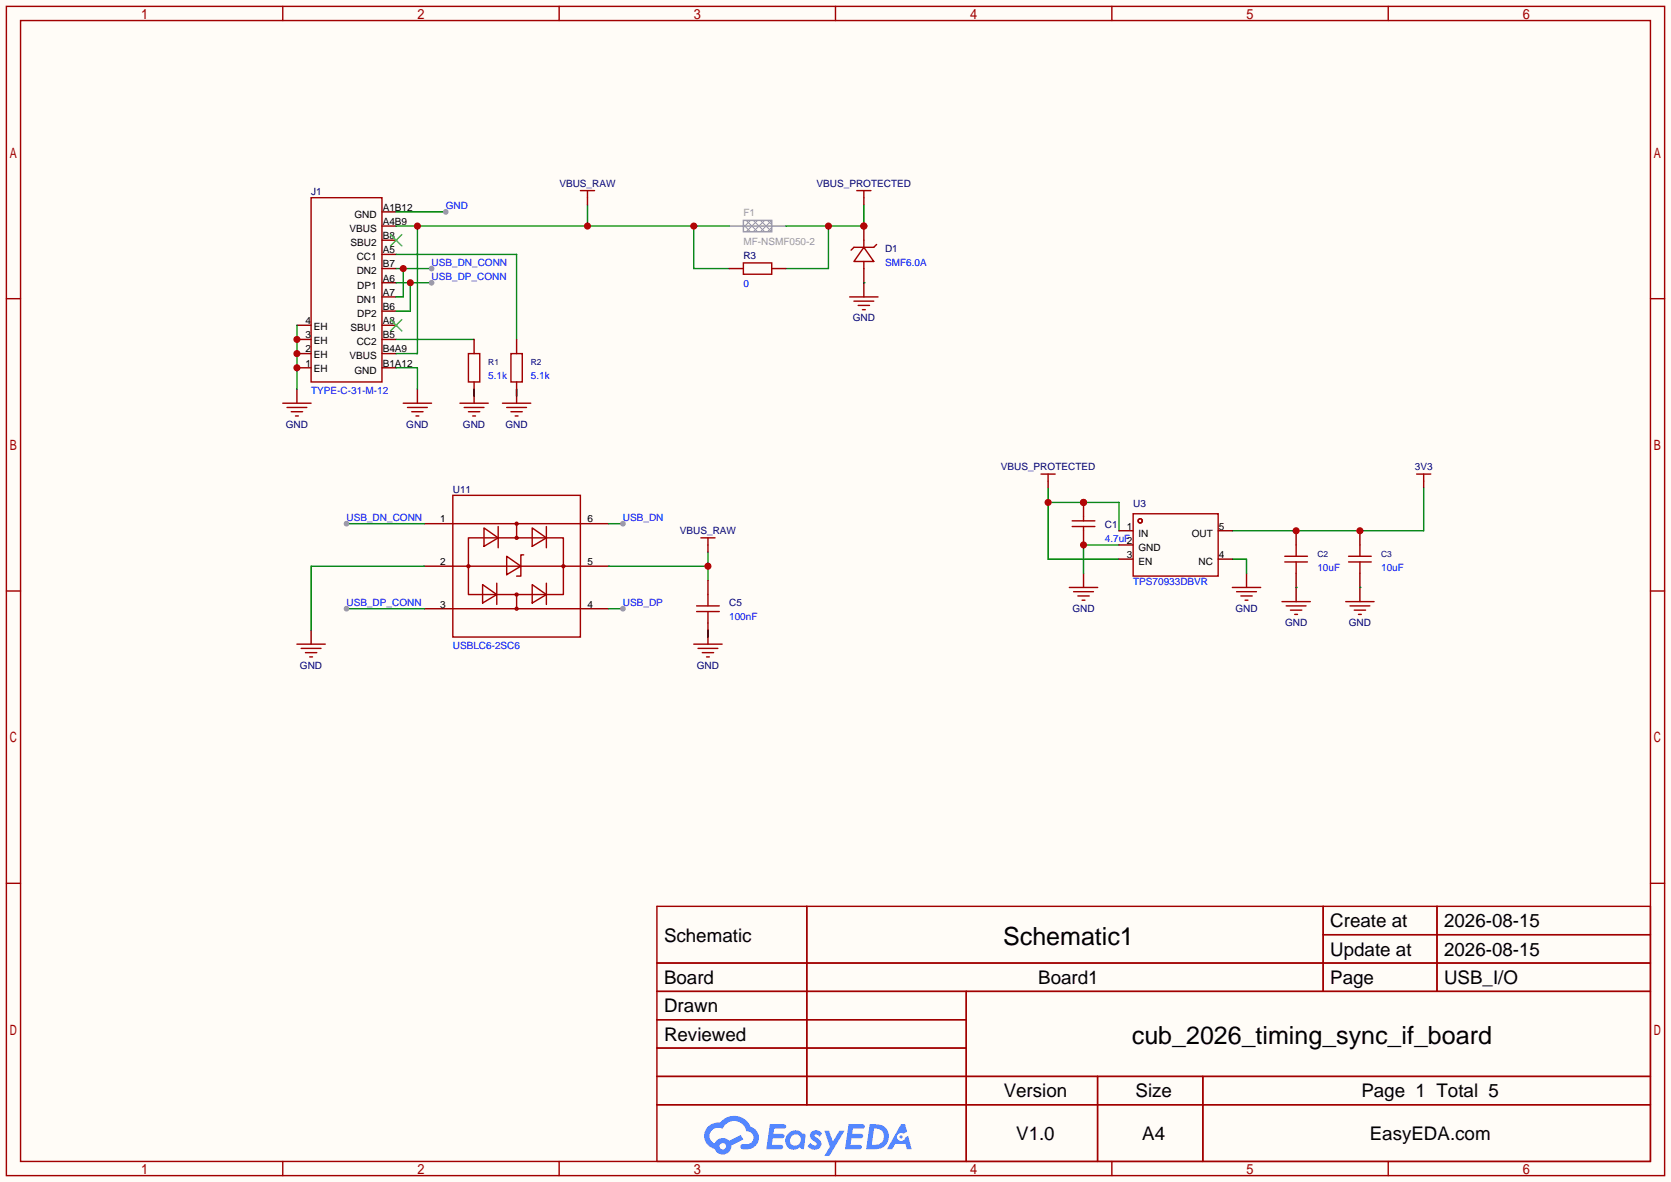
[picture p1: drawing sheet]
<svg xmlns="http://www.w3.org/2000/svg" width="299mm" height="212mm" viewBox="0 0 299 212" stroke-linecap="round" stroke-linejoin="round" font-family="sans-serif">
<path d="M0 0h299.5v211.8h-299.5z" fill="#fffcf7"/>
<g fill="none" stroke="#a10000" stroke-width=".25">
<path d="M1.1 1.1h297.2v209.6h-297.2zM3.7 3.7h292.1v204.5h-292.1zM50.7 1.1v2.6M100.2 1.1v2.6M149.7 1.1v2.6M199.3 1.1v2.6M248.8 1.1v2.6M1.1 53.5h2.6M295.8 53.5h2.5M1.1 105.9h2.6M295.8 105.9h2.5M1.1 158.3h2.6"/>
<path d="M295.8 158.3h2.5M117.7 162.4h178.1v45.8h-178.1zM117.7 172.6h178.1M117.7 177.7h178.1M144.6 162.4v35.6M173.2 177.7v30.5M237.1 162.4v15.3M237.1 167.5h58.7M257.5 162.4v15.3M117.7 182.8h55.5M117.7 192.9h178.1M117.7 187.8h55.5"/>
<path d="M117.7 198h178.1M196.7 192.9v15.3M215.6 192.9v15.3M50.7 208.2v2.5M100.2 208.2v2.5M149.7 208.2v2.5M199.3 208.2v2.5M248.8 208.2v2.5"/>
</g>
<g fill="#5487ff">
<path d="M145.5 202.8a1.3 1.3 0 0 1 1.8 .3l-.4 .6a.54 .54 0 0 0-.9-.2l.1 .2a1.58 1.58 0 0 1 1.1 1.6 1.43 1.43 0 0 1-2.5 .1l.5-.6a.64 .64 0 0 0 .5 .5 .64 .64 0 0 0 .7-.3l-.2-.2a1.6 1.6 0 0 1-1-1.6z"/>
<path d="M147.7 202.7h.9l.7 1.9 1.1-1.9h.9l-2.7 4.5h-.9l1-1.7z"/>
<path d="M138 201.5h1.6a1.31 1.31 0 0 1 1.2 .2 .4 .4 0 0 1-.3 .6h-1.8l-.1 .9h1.6a.4 .4 0 0 1 .4 .4 .4 .4 0 0 1-.4 .4h-1.7l-.2 1.2h.8a1.23 1.23 0 0 1 1.2 .2 .39 .39 0 0 1-.3 .6h-2.7z"/>
<path d="M152.1 201.5h1.6a1.32 1.32 0 0 1 1.3 .2 .39 .39 0 0 1-.4 .6h-1.7l-.2 .9h1.7a.4 .4 0 0 1 .3 .4 .4 .4 0 0 1-.4 .4h-1.7l-.2 1.2h.8a1.23 1.23 0 0 1 1.2 .2 .39 .39 0 0 1-.3 .6h-2.7z"/>
<path d="M161.5 201.5h.7l.4 1.3-.7 .4a.75 .75 0 0 0-1.1 .3 .75 .75 0 0 0 .5 1 .75 .75 0 0 0 .9-.6l.6-.3 .6 2.4h-.9l-.2-1h-1.9l-.5 1h-.9z"/>
<path d="M155.9 201.5l-.7 4.5h1.5a2.27 2.27 0 0 0 2.6-2.3 2.27 2.27 0 0 0-2.7-2.2zM156.6 202.3a1.5 1.5 0 0 1 1.8 1.5 1.5 1.5 0 0 1-1.9 1.4h-.3z"/>
<path d="M141.3 203.1a1.62 1.62 0 0 0-.4 2.1 1.62 1.62 0 0 0 2 .7l.4-.3 .3 .3 .5 .1 .3-2.5-.2-.3h-.4a1.58 1.58 0 0 0-2.5-.1zM141.9 203.6a.98 .98 0 0 1 1.5 .2 .98 .98 0 0 1-.6 1.5 .94 .94 0 0 1-1.2-.4 .94 .94 0 0 1 .3-1.3z"/>
<path d="M126.9 201.9a2.37 2.37 0 0 0 1.2 4 1.54 1.54 0 0 0 1.7 1 1.54 1.54 0 0 0 1.3-1.6l2.1-1.1-.5-.8-2 1.1a1.57 1.57 0 0 0-2.6 .4 1.5 1.5 0 0 1-.8-2.1 1.5 1.5 0 0 1 2.2-.5 2.23 2.23 0 0 1 2.3-1.4 2.23 2.23 0 0 1 2 1.8 1.16 1.16 0 0 1 1.2 1.1 1.16 1.16 0 0 1-1 1.3h-.7a.47 .47 0 0 0-.6 .3 .47 .47 0 0 0 .4 .6 2.23 2.23 0 0 0 2.3-.7 2.23 2.23 0 0 0 .4-2.3 2.16 2.16 0 0 0-1.3-1.1 3.2 3.2 0 0 0-5.4-.7l-1.2 .1zM129 205.4a.58 .58 0 0 1 1.1 0 .58 .58 0 0 1-1.1 0z"/>
<circle cx="161.5" cy="203.8" r=".28"/>
</g>
<g fill="none" stroke="#a10000" stroke-width=".25">
<path d="M55.8 35.4h12.7v33.1h-12.7zM50.7 72.3h5.1M51.4 73h3.6M52.2 73.8h2M53 74.5h.5M72.3 72.3h5M73 73h3.6M73.8 73.8h2M74.5 74.5h.6M81.2 88.8h22.8v25.4h-22.8zM81.2 93.9h22.8M83.9 96.4h17.1v10.2h-17.1z"/>
<path d="M86.7 94.6l2.6 1.8-2.6 1.5zM89.3 94.4v3.8M90.8 99.7l2.5 1.8-2.5 1.5zM92.6 93.9v2.5M93.9 99.4h-.6v3.9h-.7M95.4 94.6l2.5 1.8-2.5 1.5zM97.9 94.4v3.8M81.2 109.1h22.8M81.2 101.5h22.8M86.5 104.8l2.5 1.8-2.5 1.5zM89 104.5v3.8M92.6 106.6v2.5"/>
<path d="M95.4 104.8l2.5 1.8-2.5 1.5zM97.9 104.5v3.8"/>
<circle cx="92.6" cy="93.9" r=".25"/>
<circle cx="92.6" cy="96.4" r=".25"/>
<circle cx="83.9" cy="101.5" r=".25"/>
<circle cx="92.6" cy="106.6" r=".25"/>
<circle cx="92.6" cy="109.1" r=".25"/>
<circle cx="101" cy="101.5" r=".25"/>
</g>
<g fill="none" stroke="#870000" stroke-width=".25">
<path d="M68.5 38h2.5M53.2 58.3h2.6M68.5 40.5h2.5M68.5 43.1h2.5M68.5 45.6h2.5M68.5 48.1h2.5M68.5 50.7h2.5M68.5 53.2h2.5M68.5 55.8h2.5M68.5 58.3h2.5M53.2 60.8h2.6M53.2 63.4h2.6"/>
<path d="M53.2 65.9h2.6M53.2 69.7v2.6M68.5 60.8h2.5M68.5 63.4h2.5M68.5 65.9h2.5M74.8 69.7v2.6M76.1 93.9h5.1M104 93.9h5.1M76.1 101.5h5.1M76.1 109.1h5.1M104 101.5h5.1M104 109.1h5.1"/>
</g>
<path d="M70 42l2 2.1M70 57.3l2 2M72 42l-2 2.1M72 57.3l-2 2" fill="none" stroke="#3c3" stroke-width=".25"/>
<path d="M133.7 39.5l2.1 2M134.5 39.5l-1.3 1.3M135 39.5l2 2M135.8 39.5l-2.1 2M136.3 39.5l2 2M137 39.5l-2 2M137.5 39.5l.8 .8M138.3 39.5l-2 2M133.2 40.3l1.3 1.2M138.3 40.8l-.8 .7" fill="none" stroke="#999" stroke-width=".18"/>
<path d="M133.2 39.5h5.1v2h-5.1zM130.7 40.5h10.1" fill="none" stroke="#999" stroke-width=".25"/>
<path d="M53.2 58.3v11.4" fill="none" stroke="#008700" stroke-width=".25"/>
<g fill="#c00">
<circle cx="53.2" cy="60.8" r=".63"/>
<circle cx="53.2" cy="63.4" r=".63"/>
<circle cx="53.2" cy="65.9" r=".63"/>
</g>
<path d="M71 45.6h21.6v15.2M71 48.1h6.3M72.3 48.1v5.1h-1.3M71 65.9h3.8v3.8M71 60.8h14M85 69.7v1.3M92.6 69.7v1.3" fill="none" stroke="#008700" stroke-width=".25"/>
<path d="M85 69.7v2.6M92.6 69.7v2.6" fill="none" stroke="#870000" stroke-width=".25"/>
<path d="M82.4 72.3h5.1M83.2 73h3.5M83.9 73.8h2.1M84.7 74.5h.5M90 72.3h5.1M90.8 73h3.6M91.6 73.8h2M92.3 74.5h.5" fill="none" stroke="#a10000" stroke-width=".25"/>
<circle cx="72.3" cy="48.1" r=".63" fill="#c00"/>
<circle cx="77.3" cy="48.1" r=".51" fill="#999"/>
<path d="M71 50.7h6.3M73.5 50.7v5.1h-2.5" fill="none" stroke="#008700" stroke-width=".25"/>
<circle cx="73.5" cy="50.7" r=".63" fill="#c00"/>
<circle cx="77.3" cy="50.7" r=".51" fill="#999"/>
<path d="M105.3 36.7v3.8M71 40.5h59.7M74.8 40.5v22.9h-3.8M124.3 40.5v7.6h6.4" fill="none" stroke="#008700" stroke-width=".25"/>
<g fill="#c00">
<circle cx="124.3" cy="40.5" r=".63"/>
<circle cx="105.3" cy="40.5" r=".63"/>
<circle cx="74.8" cy="40.5" r=".63"/>
</g>
<path d="M154.8 36.7v3.8h-14M148.5 40.5v7.6h-7.7" fill="none" stroke="#008700" stroke-width=".25"/>
<g fill="#c00">
<circle cx="148.5" cy="40.5" r=".63"/>
<circle cx="154.8" cy="40.5" r=".63"/>
</g>
<path d="M154.8 50.7v2.5M55.8 112.9v2.5M126.9 112.9v2.5M194.2 102.7v2.6M223.4 102.7v2.6M232.3 105.3v2.5M243.7 105.3v2.5" fill="none" stroke="#870000" stroke-width=".25"/>
<g fill="none" stroke="#a10000" stroke-width=".25">
<path d="M152.3 53.2h5.1M153 54h3.6M153.8 54.7h2M154.6 55.5h.5M53.2 115.4h5.1M54 116.2h3.5M54.7 117h2.1M55.5 117.7h.5M124.3 115.4h5.1M125.1 116.2h3.6M125.9 117h2M126.6 117.7h.5"/>
<path d="M191.6 105.3h5.1M192.4 106h3.6M193.2 106.8h2M193.9 107.6h.5M220.9 105.3h5M221.6 106h3.6M222.4 106.8h2M223.1 107.6h.5M229.7 107.8h5.1M230.5 108.6h3.6M231.3 109.3h2M232 110.1h.5"/>
<path d="M241.2 107.8h5.1M241.9 108.6h3.6M242.7 109.3h2M243.5 110.1h.5"/>
</g>
<path d="M71 38h8.9" fill="none" stroke="#008700" stroke-width=".25"/>
<circle cx="79.9" cy="38" r=".51" fill="#999"/>
<path d="M255.1 86.2v1.3" fill="none" stroke="#870000" stroke-width=".25"/>
<path d="M253.9 85h2.5M255.1 85v1.2" fill="none" stroke="#a10000" stroke-width=".25"/>
<path d="M126.9 98.9v5.1M76.1 101.5h-20.3v11.4M109.1 101.5h17.8" fill="none" stroke="#008700" stroke-width=".25"/>
<circle cx="126.9" cy="101.5" r=".63" fill="#c00"/>
<path d="M62.1 93.9h14" fill="none" stroke="#008700" stroke-width=".25"/>
<circle cx="62.1" cy="93.9" r=".51" fill="#999"/>
<path d="M62.1 109.1h14" fill="none" stroke="#008700" stroke-width=".25"/>
<circle cx="62.1" cy="109.1" r=".51" fill="#999"/>
<path d="M109.1 93.9h2.5" fill="none" stroke="#008700" stroke-width=".25"/>
<circle cx="111.6" cy="93.9" r=".51" fill="#999"/>
<path d="M109.1 109.1h2.5" fill="none" stroke="#008700" stroke-width=".25"/>
<circle cx="111.6" cy="109.1" r=".51" fill="#999"/>
<path d="M126.9 112.9v1.3" fill="none" stroke="#008700" stroke-width=".25"/>
<path d="M105.3 35.4v1.3M154.8 35.4v1.3M154.8 40.5v2.6M85 60.8v2.6M85 68.5v2.5M92.6 60.8v2.6M92.6 68.5v2.5M126.9 97.7v1.2M187.8 86.2v1.3M126.9 104v2.6M126.9 111.6v2.6" fill="none" stroke="#870000" stroke-width=".25"/>
<g fill="none" stroke="#a10000" stroke-width=".25">
<path d="M104 34.2h2.6M105.3 34.2v1.2M153.5 34.2h2.6M154.8 34.2v1.2M154.8 44.3l1.8 2.6h-3.6zM154.8 43.1v1.2M154.8 46.9v1.2M157.1 43.8l-.5 .5h-3.6l-.5 .5M83.9 63.4h2.1v5.1h-2.1zM91.6 63.4h2v5.1h-2zM125.6 96.4h2.5M126.9 96.4v1.3"/>
<path d="M186.6 85h2.5M187.8 85v1.2M124.8 108.6h4.1M124.8 109.6h4.1M126.9 106.6v2M126.9 109.6v2"/>
</g>
<circle cx="154.8" cy="40.5" r=".63" fill="#c00"/>
<path d="M154.8 48.1v2.6" fill="none" stroke="#870000" stroke-width=".25"/>
<path d="M154.8 50.7h.1M187.8 90h12.7v5.1M187.8 87.5v12.7h12.7M200.5 97.7h-6.3v5" fill="none" stroke="#008700" stroke-width=".25"/>
<g fill="#c00">
<circle cx="194.2" cy="90" r=".63"/>
<circle cx="187.8" cy="90" r=".63"/>
</g>
<path d="M255.1 87.5v7.6h-34.2" fill="none" stroke="#008700" stroke-width=".25"/>
<path d="M192.2 94.4h4M192.2 93.3h4" fill="none" stroke="#a10000" stroke-width=".25"/>
<path d="M194.2 95.1v2.6" fill="none" stroke="#870000" stroke-width=".25"/>
<circle cx="194.2" cy="97.7" r=".63" fill="#c00"/>
<path d="M194.2 90v2.6" fill="none" stroke="#870000" stroke-width=".25"/>
<circle cx="194.2" cy="90" r=".63" fill="#c00"/>
<path d="M194.2 92.6v.7M194.2 94.4v.7M230.3 99.7h4M232.3 97.7v2M230.3 100.7h4" fill="none" stroke="#a10000" stroke-width=".25"/>
<path d="M232.3 95.1v2.6M232.3 102.7v2.6" fill="none" stroke="#870000" stroke-width=".25"/>
<circle cx="232.3" cy="95.1" r=".63" fill="#c00"/>
<path d="M241.7 99.7h4M243.7 97.7v2M232.3 100.7v2M241.7 100.7h4" fill="none" stroke="#a10000" stroke-width=".25"/>
<path d="M243.7 95.1v2.6M243.7 102.7v2.6" fill="none" stroke="#870000" stroke-width=".25"/>
<circle cx="243.7" cy="95.1" r=".63" fill="#c00"/>
<g fill="none" stroke="#a10000" stroke-width=".25">
<path d="M133.2 47.1h5.1v2h-5.1zM203.1 92.1h15.2v11.2h-15.2zM243.7 100.7v2"/>
<circle cx="204.3" cy="93.3" r=".38"/>
</g>
<path d="M220.9 100.2h2.5v2.5M232.3 105.3h.1M243.7 105.3h.1" fill="none" stroke="#008700" stroke-width=".25"/>
<path d="M130.7 48.1h2.5M138.3 48.1h2.5M200.5 95.1h2.6M200.5 97.7h2.6M218.3 95.1h2.6M200.5 100.2h2.6M218.3 100.2h2.6" fill="none" stroke="#870000" stroke-width=".25"/>
<g font-size="4.5">
<text x="179.8" y="169.3">Schematic1</text>
<text x="202.8" y="187.1">cub_2026_timing_sync_if_board</text>
</g>
<g font-size="3.4">
<text x="238.4" y="166.2">Create at</text>
<text x="258.8" y="166.2">2026-08-15</text>
<text x="119" y="168.7">Schematic</text>
<text x="238.4" y="171.3">Update at</text>
<text x="258.8" y="171.3">2026-08-15</text>
<text x="119" y="176.4">Board</text>
<text x="186.1" y="176.4">Board1</text>
<text x="238.4" y="176.4">Page</text>
<text x="258.8" y="176.4">USB_I/O</text>
<text x="119" y="181.4">Drawn</text>
<text x="119" y="186.5">Reviewed</text>
<text x="179.9" y="196.7">Version</text>
<text x="203.5" y="196.7">Size</text>
<text x="244" y="196.7">Page 1 Total 5</text>
<text x="182.1" y="204.3">V1.0</text>
<text x="204.7" y="204.3">A4</text>
<text x="245.5" y="204.3">EasyEDA.com</text>
</g>
<g font-size="1.8" fill="#000080">
<text x="55.8" y="35">J1</text>
<text x="100.3" y="33.5">VBUS_RAW</text>
<text x="146.3" y="33.5">VBUS_PROTECTED</text>
<text x="133.2" y="46.4">R3</text>
<text x="158.6" y="45.1">D1</text>
<text x="152.8" y="57.6">GND</text>
<text x="51.2" y="76.6">GND</text>
<text x="72.8" y="76.6">GND</text>
<text x="83" y="76.6">GND</text>
<text x="90.6" y="76.6">GND</text>
<text x="81.2" y="88.3">U11</text>
<text x="179.4" y="84.3">VBUS_PROTECTED</text>
<text x="253.5" y="84.3">3V3</text>
<text x="121.8" y="95.7">VBUS_RAW</text>
<text x="198" y="94.7">C1</text>
<text x="203.1" y="90.9">U3</text>
<text x="130.7" y="108.6">C5</text>
<text x="192.2" y="109.7">GND</text>
<text x="221.4" y="109.7">GND</text>
<text x="230.3" y="112.2">GND</text>
<text x="241.7" y="112.2">GND</text>
<text x="53.8" y="119.8">GND</text>
<text x="124.9" y="119.8">GND</text>
</g>
<g font-size="1.8">
<text x="62.6" y="41.6">VBUS</text>
<text x="63.5" y="39">GND</text>
<text x="68.6" y="37.8">A1B12</text>
<text x="68.6" y="40.3">A4B9</text>
<text x="62.8" y="44.1">SBU2</text>
<text x="63.9" y="46.6">CC1</text>
<text x="68.6" y="42.8">B8</text>
<text x="68.6" y="45.4">A5</text>
<text x="68.6" y="47.9">B7</text>
<text x="63.9" y="49.2">DN2</text>
<text x="64" y="51.7">DP1</text>
<text x="68.6" y="50.5">A6</text>
<text x="68.6" y="53">A7</text>
<text x="54.8" y="58.1">4</text>
<text x="56.3" y="59.1">EH</text>
<text x="62.8" y="59.3">SBU1</text>
<text x="63.9" y="54.3">DN1</text>
<text x="64" y="56.8">DP2</text>
<text x="68.6" y="55.5">B6</text>
<text x="68.6" y="58.1">A8</text>
<text x="54.8" y="60.6">3</text>
<text x="54.8" y="63.2">2</text>
<text x="54.8" y="65.7">1</text>
<text x="56.3" y="61.6">EH</text>
<text x="56.3" y="64.2">EH</text>
<text x="62.6" y="64.4">VBUS</text>
<text x="63.9" y="61.9">CC2</text>
<text x="68.6" y="60.6">B5</text>
<text x="68.6" y="63.2">B4A9</text>
<text x="68.6" y="65.7">B1A12</text>
<text x="56.3" y="66.7">EH</text>
<text x="63.5" y="67">GND</text>
<text x="78.9" y="93.6">1</text>
<text x="105.3" y="93.6">6</text>
<text x="201.9" y="94.9">1</text>
<text x="218.4" y="94.9">5</text>
<text x="78.9" y="101.3">2</text>
<text x="105.3" y="101.3">5</text>
<text x="201.9" y="100">3</text>
<text x="204" y="96.2">IN</text>
<text x="204" y="98.7">GND</text>
<text x="204" y="101.3">EN</text>
<text x="213.6" y="96.2">OUT</text>
<text x="214.8" y="101.3">NC</text>
<text x="218.4" y="100">4</text>
<text x="78.9" y="108.9">3</text>
<text x="105.3" y="108.9">4</text>
</g>
<g font-size="1.8" fill="#00f">
<text x="79.9" y="37.5">GND</text>
<text x="77.3" y="47.7">USB_DN_CONN</text>
<text x="158.6" y="47.7">SMF6.0A</text>
<text x="77.3" y="50.2">USB_DP_CONN</text>
<text x="133.2" y="51.5">0</text>
<text x="55.8" y="70.5">TYPE-C-31-M-12</text>
<text x="87.5" y="68">5.1k</text>
<text x="95.1" y="68">5.1k</text>
<text x="62.1" y="93.4">USB_DN_CONN</text>
<text x="111.6" y="93.4">USB_DN</text>
<text x="198" y="97.2">4.7uF2</text>
<text x="203.1" y="104.8">TPS70933DBVR</text>
<text x="236.1" y="102.3">10uF</text>
<text x="247.5" y="102.3">10uF</text>
<text x="62.1" y="108.6">USB_DP_CONN</text>
<text x="111.6" y="108.6">USB_DP</text>
<text x="130.7" y="111.2">100nF</text>
<text x="81.2" y="116.3">USBLC6-2SC6</text>
</g>
<g font-size="1.8" fill="#999">
<text x="133.2" y="38.8">F1</text>
<text x="133.2" y="43.9">MF-NSMF050-2</text>
</g>
<g font-size="1.5" fill="#000080">
<text x="87.5" y="65.5">R1</text>
<text x="95.1" y="65.5">R2</text>
<text x="236.1" y="99.8">C2</text>
<text x="247.5" y="99.8">C3</text>
</g>
</svg>
